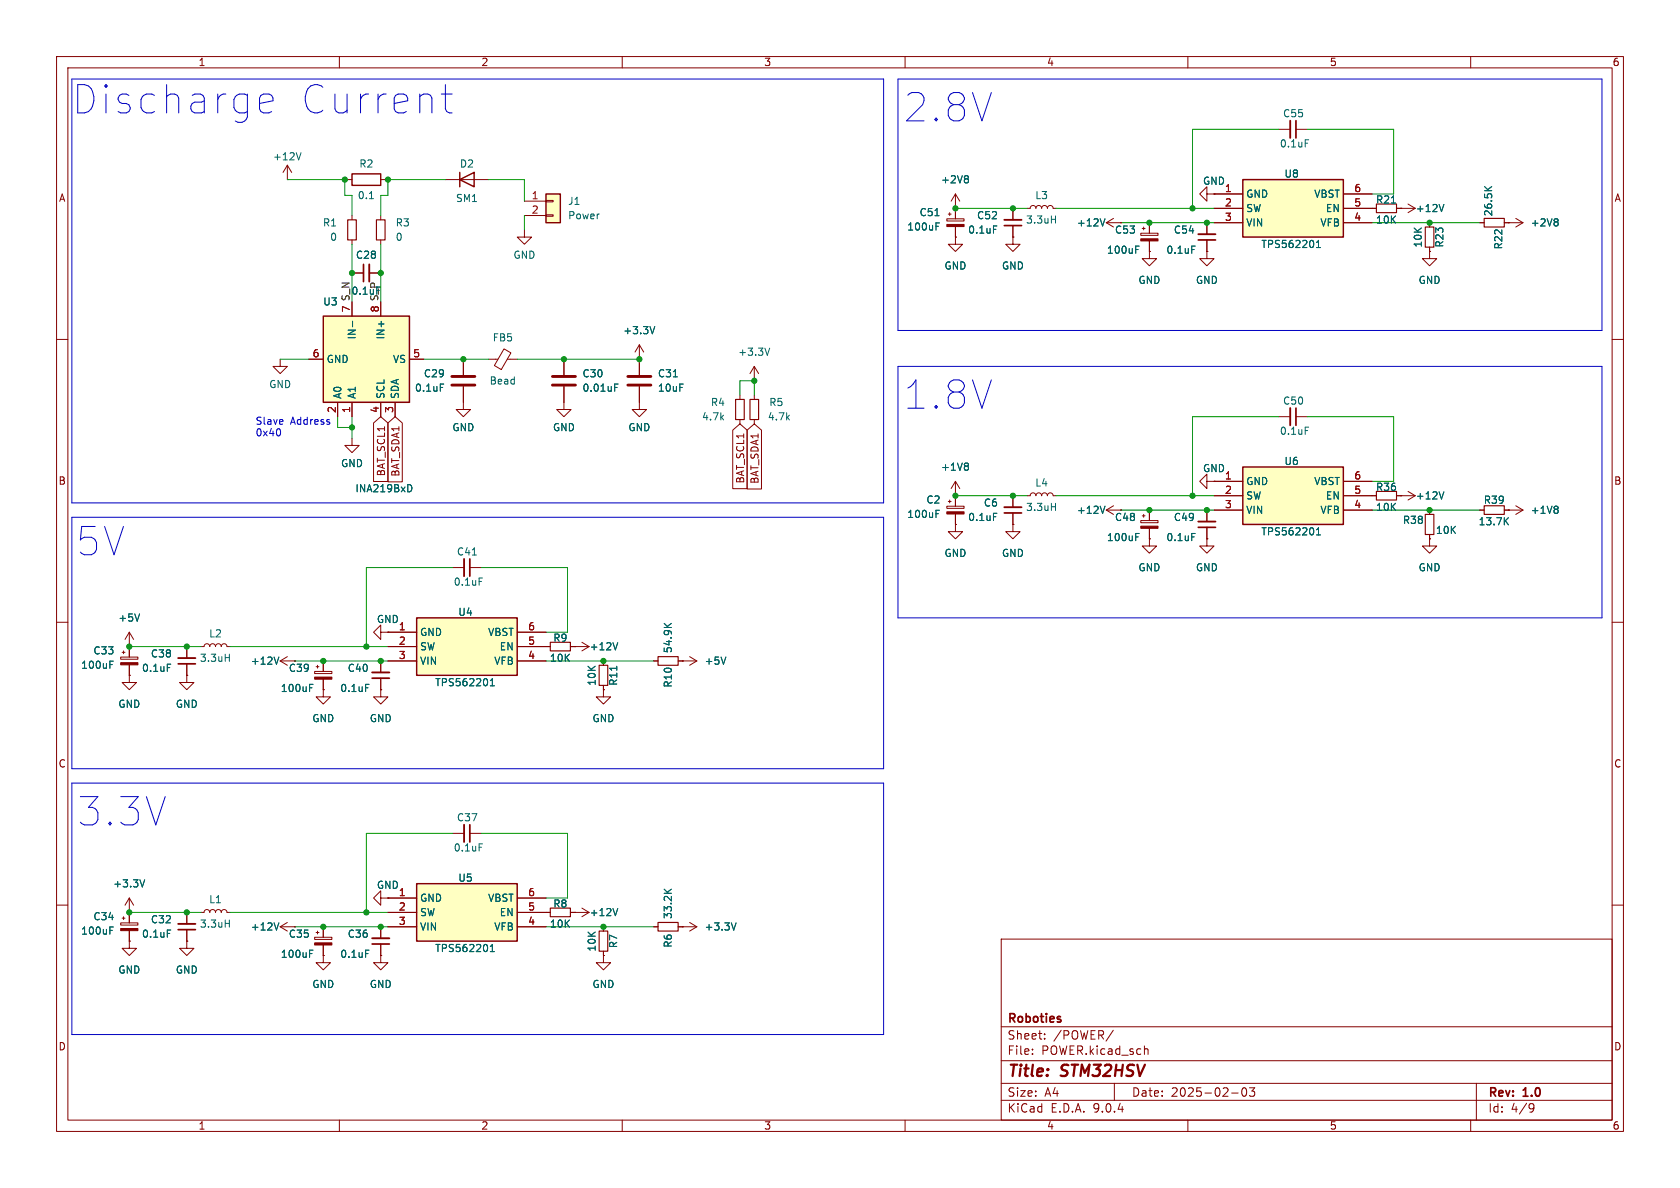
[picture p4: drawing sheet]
<svg xmlns="http://www.w3.org/2000/svg" width="297mm" height="210mm" viewBox="0 0 297 210" stroke-linecap="round" stroke-linejoin="round" font-family="sans-serif">
<g fill="none" stroke="#840000" stroke-width=".18">
<path d="M10 10h277v190h-277zM12 12h273v186h-273zM60 10v2M110 10v2M160 10v2M210 10v2M260 10v2M61 31.8h1.2M67.3 31.8h1.3M247.6 36.8h.1M247.6 36.8h2.6M248.9 36.1l1.3 .7"/>
<path d="M250.2 36.8l-1.3 .8M266.7 39.4h.1M266.7 39.4h2.5M268 38.6l1.2 .8M269.2 39.4l-1.2 .7M10 60h2M226.1 73.7h2M229.1 73.7h2M285 60h2M167.4 89.5h3v.4h-3zM167.6 88.6h.5M167.9 88.4v.5"/>
<path d="M168.9 92.7v1.3h1.3l-1.3 1.3-1.3-1.3h1.3M168.9 92.7h.1M168.9 87.6h.1M168.9 85.1v4.4M168.9 90.9v1.8M168.9 85.1l-.8 1.3M168.9 85.1l.8 1.3M179.1 87.6v2.1M179.1 90.7v2M181.6 87.6h.5l.2-.3 .3-.2 .4 .2 .1 .3 .2-.3 .3-.2 .4 .2 .1 .3 .2-.3 .4-.2 .3 .2 .2 .3 .1-.3 .4-.2 .3 .2 .2 .3h.5M213.4 85.1v-1.3l-1.3 1.3 1.3 1.3v-1.3h1.2M214.6 85.1h.1"/>
<path d="M252.7 95.3v1.2h1.3l-1.3 1.3-1.2-1.3h1.2M252.7 95.3h.1M261.6 90.2h.8M265.9 90.2h3.3M266.7 90.2h.1M268 89.4l1.2 .8M269.2 90.2l-1.2 .7M10 110h2M21.3 116.2h3.1v.3h-3.1zM21.6 115.3h.5M21.8 115.1v.5M22.9 114.3h.1"/>
<path d="M22.9 119.4v1.3h1.2l-1.2 1.2-1.3-1.2h1.3M22.9 119.4h.1M22.9 111.8l-.8 1.2M22.9 111.8l.7 1.2M22.9 111.8v4.4M22.9 117.5v1.9M33 119.4v1.3h1.3l-1.3 1.2-1.3-1.2h1.3M33 119.4h.1M33 114.3v2M33 117.3v2.1M35.6 114.3h.5l.1-.4 .4-.1 .3 .1 .2 .4 .1-.4 .4-.1 .3 .1 .2 .4 .1-.4 .4-.1 .4 .1 .1 .4 .2-.4 .3-.1 .4 .1 .1 .4h.5M49.5 116.8l1.3 .8"/>
<path d="M49.5 116.8h2.6M50.8 116.1l-1.3 .7M52.1 116.8h.1M55.6 118.7h3.1v.4h-3.1zM55.9 117.9h.5M56.1 117.6v.5M57.1 116.8v1.9M67.3 111.8v-1.3l-1.3 1.3 1.3 1.2v-1.2h1.3M67.3 116.8v2.1M67.3 119.9v2M68.6 111.8h.1M285 110h2"/>
<path d="M57.1 121.9v1.3h1.3l-1.3 1.3-1.2-1.3h1.2M57.1 121.9h.1M57.1 120.1v1.8M67.3 121.9v1.3h1.3l-1.3 1.3-1.3-1.3h1.3M67.3 121.9h.1M22.9 158.8v4.3M22.9 158.8l-.8 1.2M22.9 158.8l.7 1.2M67.3 158.8v-1.3l-1.3 1.3 1.3 1.2v-1.2h1.3M68.6 158.8h.1M10 160h2M21.3 163.1h3.1v.4h-3.1z"/>
<path d="M21.6 162.3h.5M21.8 162.1v.5M22.9 161.3h.1M22.9 166.4v1.2h1.2l-1.2 1.3-1.3-1.3h1.3M22.9 166.4h.1M22.9 164.5v1.9M33 166.4v1.2h1.3l-1.3 1.3-1.3-1.3h1.3M33 166.4h.1M33 161.3v2M33 164.3v2.1M35.6 161.3h.5l.1-.4 .4-.1 .3 .1 .2 .4 .1-.4 .4-.1 .3 .1 .2 .4 .1-.4 .4-.1 .4 .1 .1 .4 .2-.4 .3-.1 .4 .1 .1 .4h.5M49.5 163.8l1.3 .8"/>
<path d="M49.5 163.8h2.6M50.8 163.1l-1.3 .7M52.1 163.8h.1M55.6 165.7h3.1v.4h-3.1zM55.9 164.8h.5M56.1 164.6v.5M57.1 168.9v1.3h1.3l-1.3 1.3-1.2-1.3h1.2M57.1 168.9h.1M57.1 163.8v1.9M57.1 167.1v1.8M67.3 168.9v1.3h1.3l-1.3 1.3-1.3-1.3h1.3M67.3 168.9h.1"/>
<path d="M67.3 163.8v2.1M67.3 166.9v2M177 166h108v32h-108zM285 160h2M60 198v2M110 198v2M160 198v2M177 194.5h108M177 191.5h108M177 187.5h108M177 181.5h108M182.5 186.3v.1"/>
<path d="M182.5 185.5v.1M184.7 183.6v.1M184.7 182.8v.1M196.8 182.1l-1.3 2M197 191.5v3M202.4 185.5h.5l.1 .9M210 198v2M217.7 193.2h1.2M219.7 192.4l.2-.1a.81 .81 0 0 1 .6 .6 .81 .81 0 0 1-.3 .8l-.2 .1a.81 .81 0 0 1-.3-1.4zM220.9 192.3h.9l-.5 .6 .4 .1v.7l-.2 .1h-.4l-.2-.1M260 198v2M261 191.5v6.5"/>
<path d="M270.6 195.1l.5 .1a.99 .99 0 0 1-.4 1.4h-.2M271.2 195.7l-.3 .3h-.3"/>
</g>
<path d="M229.1 72.1v3.1M177.5 90.7h3.1M31.5 117.3h3M65.8 119.9h3M31.5 164.3h3M65.8 166.9h3" fill="none" stroke="#840000" stroke-width=".3"/>
<path d="M228.1 72.1v3.1M177.5 89.7h3.1M31.5 116.3h3M65.8 118.9h3M31.5 163.3h3M65.8 165.9h3" fill="none" stroke="#840000" stroke-width=".33"/>
<g fill="none" stroke="#006464" stroke-width=".18">
<path d="M65.3 35.1h.7M255.3 36.1l-.5 1.3M275.2 38.7l.3 .2-.3 .3 .3 .3v.2l-.3 .2M230.8 75.5h.6M165.5 90.8h.4M165.5 90.2h.6M171 81.9l.2 .2-.2 .3 .2 .2v.3l-.2 .2M175.6 90.7h.6M185.9 89.6h.7M186.6 89v1.2M266.1 92.1l.6 .7M266.7 91.5l-.8 .7"/>
<path d="M275.2 89.5l.3 .2-.3 .3 .3 .3v.2l-.3 .2M19.4 117.5h.4M19.4 116.9h.6M24.7 108.5l-.4 1.3M29.6 117.4h.6M39.8 116.2h.7M40.5 115.6v1.3M49.3 116.1l-.4 1.3M54.7 121h.6M54.7 121.6h.5M64.6 121h.6M25.6 155.5l-.4 1.3"/>
<path d="M19.4 164.5h.4M19.4 163.9h.6M29.6 164.4h.6M39.8 163.2h.7M40.5 162.6v1.3M49.3 163.1l-.4 1.3M54.7 168h.6M54.7 168.6h.5M64.6 168h.6"/>
</g>
<g fill="#840000" stroke="#840000" stroke-width=".18">
<path d="M167.4 90.5h3v.4h-3z"/>
<path d="M21.3 117.1h3.1v.4h-3.1z"/>
<path d="M55.6 166.7h3.1v.4h-3.1z"/>
<path d="M21.3 164.1h3.1v.4h-3.1z"/>
<path d="M55.6 119.7h3.1v.4h-3.1z"/>
</g>
<path d="M62.2 30.7h5.1v2.1h-5.1z" fill="none" stroke="#840000" stroke-width=".25"/>
<path d="M262.4 89.4h3.5v1.5h-3.5z" fill="none" stroke="#840000" stroke-width=".2"/>
<path d="M219.7 82.6h17.8v10.1h-17.8z" fill="#ffffc2"/>
<path d="M219.7 82.6h17.8v10.1h-17.8z" fill="none" stroke="#840000" stroke-width=".25"/>
<path d="M50.8 31.8h.1M50.8 29.2l-.8 1.3M50.8 29.2l.8 1.3M50.8 29.2v2.6M214.6 85.1h5.1M214.6 87.6h5.1M214.6 90.2h5.1M237.5 85.1h5.1M237.5 87.6h5.1M237.5 90.2h5.1M106.7 163.8v.8M106.7 168.1v.8" fill="none" stroke="#840000" stroke-width=".18"/>
<path d="M53.2 27l-.4 1.3M232.7 94.6h.8M232.7 93.7l.4-.4v1.3" fill="none" stroke="#006464" stroke-width=".18"/>
<path d="M105.9 164.6h1.5v3.5h-1.5z" fill="none" stroke="#840000" stroke-width=".2"/>
<path d="M73.7 156.2h17.7v10.2h-17.7z" fill="#ffffc2"/>
<path d="M73.7 156.2h17.7v10.2h-17.7z" fill="none" stroke="#840000" stroke-width=".25"/>
<path d="M68.6 158.8h5.1M91.4 158.8h5.1M68.6 161.3h5.1M68.6 163.8h5.1M91.4 161.3h5.1M91.4 163.8h5.1M106.7 168.9v1.3h1.2l-1.2 1.3-1.3-1.3h1.3M106.7 168.9h.1" fill="none" stroke="#840000" stroke-width=".18"/>
<path d="M86.7 168.2h.7M86.7 167.3l.3-.4v1.3" fill="none" stroke="#006464" stroke-width=".18"/>
<path d="M73.7 109.2h17.7v10.2h-17.7z" fill="#ffffc2"/>
<path d="M73.7 109.2h17.7v10.2h-17.7z" fill="none" stroke="#840000" stroke-width=".25"/>
<g fill="none" stroke="#840000" stroke-width=".18">
<path d="M62.2 38.1v.8M67.3 38.1v.8M62.2 48.3h2.1M62.2 42.4v.8M65.3 48.3h2M67.3 42.4v.8M49.5 63.5v1.3h1.3l-1.3 1.2-1.2-1.2h1.2M62.2 77.5v1.2h1.3l-1.3 1.3-1.2-1.3h1.2M213.4 95.3v1.2h1.2l-1.2 1.3-1.3-1.3h1.3M213.4 95.3h.1M68.6 111.8h5.1M68.6 114.3h5.1"/>
<path d="M68.6 116.8h5.1M80 100.3h2M83.1 100.3h2M91.4 111.8h5.1M91.4 114.3h5.9M91.4 116.8h5.1M100.8 114.3h3.3M101.6 114.3h.1M102.9 113.5l1.2 .8M104.1 114.3l-1.2 .8M106.7 116.8v.8M115.6 116.8h.7"/>
<path d="M119.9 116.8h3.3M120.6 116.8h.1M121.9 116.1l1.3 .7M123.2 116.8l-1.3 .8M106.7 121.9v1.3h1.2l-1.2 1.3-1.3-1.3h1.3M106.7 121.9h.1M106.7 121.2v.7M80 147.3h2M83.1 147.3h2M96.5 161.3h.8M100.8 161.3h3.3M101.6 161.3h.1"/>
<path d="M102.9 160.5l1.2 .8M104.1 161.3l-1.2 .8M115.6 163.8h.7M119.9 163.8h3.3M120.6 163.8h.1M121.9 163.1l1.3 .7M123.2 163.8l-1.3 .8"/>
</g>
<g fill="none" stroke="#006464" stroke-width=".18">
<path d="M83.5 98.1h.7M84.7 102.2h.6M109 117.8v.7M109.2 113.6l-.4 1.3M117.4 110.2l.7 .7M118.7 110.2l-.7 .5M128.3 116.1l-.4 1.3M86.7 121.2h.7M86.7 120.3l.3-.3v1.2M84.7 149.2h.6M117.4 157.2l.7 .7M118.7 157.2l-.7 .5"/>
<path d="M109.2 160.6l-.4 1.3M130.1 163.1l-.4 1.3"/>
</g>
<path d="M61.5 38.9h1.5v3.5h-1.5zM66.5 38.9h1.6v3.5h-1.6zM97.3 113.5h3.5v1.6h-3.5zM105.9 117.6h1.5v3.6h-1.5zM116.3 116.1h3.6v1.5h-3.6zM97.3 160.5h3.5v1.6h-3.5zM116.3 163.1h3.6v1.5h-3.6z" fill="none" stroke="#840000" stroke-width=".2"/>
<path d="M64.3 46.7v3.1M83.1 98.8v3.1M83.1 145.8v3" fill="none" stroke="#840000" stroke-width=".3"/>
<path d="M65.3 46.7v3.1M82 98.8v3.1M82 145.8v3" fill="none" stroke="#840000" stroke-width=".33"/>
<path d="M57.1 55.9h15.3v15.2h-15.3z" fill="#ffffc2"/>
<path d="M57.1 55.9h15.3v15.2h-15.3z" fill="none" stroke="#840000" stroke-width=".25"/>
<g fill="none" stroke="#840000" stroke-width=".18">
<path d="M62.2 53.3v2.6M67.3 53.3v2.6M54.6 63.5h2.5M59.7 71.1v2.6M62.2 71.1v2.6M67.3 71.1v2.6M69.8 71.1v2.6M72.4 63.5h2.5M81.9 68.3v4.1h-1.3l1.3 1.3 1.3-1.3h-1.3M81.9 63.5v2.8M86.4 63.5h1.6M89.1 61.7l1.2 .7-1.7 2.9-1.2-.7z"/>
<path d="M89.7 63.5h1.7M99.7 71.1v1.3h-1.3l1.3 1.3 1.3-1.3h-1.3M113 68.3v4.1h-1.2l1.2 1.3 1.3-1.3h-1.3M113 63.5v2.8M133.3 67.3h.1M133.3 64.8l-.7 1.2M133.3 64.8l.8 1.2M133.3 64.8v2.5M133.3 69.9v.7M133.3 74.2v.7"/>
</g>
<path d="M62.3 56.8v1M77.8 67.9h.6M119 66.6h.8M136.1 61.5l-.5 1.3M72.4 85.7a.68 .68 0 0 1 .4 .6 .68 .68 0 0 1-.4 .6" fill="none" stroke="#006464" stroke-width=".18"/>
<path d="M79.9 66.5h4M79.9 68.1h4M111 66.5h4.1M111 68.1h4.1" fill="none" stroke="#840000" stroke-width=".51"/>
<path d="M132.6 70.6h1.5v3.6h-1.5z" fill="none" stroke="#840000" stroke-width=".2"/>
<path d="M219.7 31.8h17.8v10.1h-17.8z" fill="#ffffc2"/>
<path d="M219.7 31.8h17.8v10.1h-17.8z" fill="none" stroke="#840000" stroke-width=".25"/>
<path d="M213.4 34.3v-1.3l-1.3 1.3 1.3 1.3v-1.3h1.2M214.6 34.3h.1M214.6 34.3h5.1M214.6 36.8h5.1M214.6 39.4h5.1M237.5 34.3h5.1M237.5 36.8h5.1M237.5 39.4h5.1M92.7 40.6v1.3h-1.3l1.3 1.3 1.3-1.3h-1.3" fill="none" stroke="#840000" stroke-width=".18"/>
<path d="M232.7 43.8h.8M232.7 42.9l.4-.4v1.3" fill="none" stroke="#006464" stroke-width=".18"/>
<path d="M96.5 34.3h2.6v5.1h-2.6z" fill="#ffffc2"/>
<path d="M81.3 31.8l2.5-1.3v2.5zM81.3 30.5v2.5M96.5 34.3h2.6v5.1h-2.6z" fill="none" stroke="#840000" stroke-width=".25"/>
<g fill="none" stroke="#840000" stroke-width=".18">
<path d="M78.7 31.8h7.7M92.7 35.6h3.8M92.7 38.1h3.8M96.5 35.4h1.3v.3h-1.3zM96.5 38h1.3v.2h-1.3zM167.4 38.7h3v.4h-3zM167.6 37.8h.5M167.9 37.6v.5M168.9 36.8h.1M168.9 34.3l-.8 1.3M168.9 34.3l.8 1.3M168.9 34.3v4.4"/>
<path d="M179.1 36.8v2.1M179.1 39.9v2M181.6 36.8h.5l.2-.3 .3-.2 .4 .2 .1 .3 .2-.3 .3-.2 .4 .2 .1 .3 .2-.3 .4-.2 .3 .2 .2 .3 .1-.3 .4-.2 .3 .2 .2 .3h.5M195.6 39.4l1.2 .7M195.6 39.4h2.5M196.8 38.6l-1.2 .8M198.1 39.4h.1M203.2 39.4v1.8M213.4 39.4v2M214.6 34.3h.1M214.6 36.8h5.1M214.6 39.4h5.1"/>
<path d="M214.6 34.3h5.1M226.1 22.9h2M229.1 22.9h2M237.5 36.8h5.8M237.5 39.4h5.1M237.5 34.3h5.1M246.9 36.8h.7M247.6 36.8h.1M252.7 39.4v.7M261.6 39.4h.8M265.9 39.4h.8M266.7 39.4h.1"/>
<path d="M62.2 53.3v2.6M62.2 48.3h2.1M65.3 48.3h2M67.3 53.3v2.6M168.9 41.9v1.3h1.3l-1.3 1.3-1.3-1.3h1.3M168.9 41.9h.1M168.9 40.1v1.8M179.1 41.9v1.3h1.2l-1.2 1.3-1.3-1.3h1.3M179.1 41.9h.1M201.7 41.2h3v.4h-3zM201.9 40.4h.5M202.2 40.1v.5"/>
<path d="M203.2 44.5v1.2h1.3l-1.3 1.3-1.3-1.3h1.3M203.2 44.5h.1M203.2 42.6v1.9M213.4 44.5v1.2h1.2l-1.2 1.3-1.3-1.3h1.3M213.4 44.5h.1M213.4 42.4v2.1M252.7 44.5v1.2h1.3l-1.3 1.3-1.2-1.3h1.2M252.7 44.5h.1M252.7 43.7v.8M54.6 63.5h2.5M59.7 71.1v2.6M62.2 71.1v2.6"/>
<path d="M66 74.8l1.3-1.1 1.3 1.1v10.3h-2.6zM67.3 71.1v2.6M68.6 74.8l1.2-1.1 1.3 1.1v10.4h-2.5zM69.8 71.1v2.6M72.4 63.5h2.5M81.9 63.5v2.8M81.9 68.3v2.8M99.7 63.5v2.8M99.7 68.3v2.8M113 63.5h.1M113 61l-.7 1.2M113 61l.8 1.2"/>
<path d="M113 61v5.3M113 68.3v2.8M129.5 76l1.3-1.1 1.3 1.1v10.4h-2.6zM130.8 69.9v.7M130.8 74.2v.7M132.1 76l1.2-1.1 1.3 1.1v10.4h-2.5zM168.9 87.6h.1M168.9 92.7h.1M168.9 87.6v1.9M168.9 90.9v1.8M179.1 92.7v1.3h1.2l-1.2 1.3-1.3-1.3h1.3M179.1 92.7h.1"/>
<path d="M179.1 87.6v2.1M179.1 90.7v2M195.6 90.2l1.2 .7M195.6 90.2h2.5M196.8 89.4l-1.2 .8M198.1 90.2h.1M201.7 92h3v.4h-3zM201.9 91.2h.5M202.2 90.9v.5M203.2 95.3v1.2h1.3l-1.3 1.3-1.3-1.3h1.3M203.2 95.3h.1M203.2 90.2v1.8"/>
<path d="M203.2 93.4v1.9M213.4 95.3h.1M213.4 90.2v2M213.4 93.2v2.1M214.6 85.1h.1M214.6 87.6h5.1M214.6 90.2h5.1M214.6 85.1h5.1M237.5 87.6h5.8M237.5 90.2h5.1M237.5 85.1h5.1M246.9 87.6h3.3"/>
<path d="M247.6 87.6h.1M248.9 86.9l1.3 .7M250.2 87.6l-1.3 .8M252.7 95.3h.1M252.7 90.2v.7M252.7 94.5v.8M261.6 90.2h.8M265.9 90.2h.8M266.7 90.2h.1M22.9 114.3h.1M22.9 119.4h.1M22.9 114.3v1.9"/>
<path d="M22.9 117.5v1.9M33 119.4h.1M33 114.3v2M33 117.3v2.1M52.1 116.8h.1M57.1 116.8v1.9M67.3 116.8v2.1M67.3 119.9v2M68.6 111.8h.1M68.6 114.3h5.1M68.6 116.8h5.1M68.6 111.8h5.1"/>
<path d="M91.4 114.3h5.9M91.4 116.8h5.1M91.4 111.8h5.1M100.8 114.3h.8M101.6 114.3h.1M106.7 116.8v.8M115.6 116.8h.7M119.9 116.8h.7M120.6 116.8h.1M57.1 121.9h.1M57.1 120.1v1.8M67.3 121.9h.1"/>
<path d="M106.7 121.9h.1M106.7 121.2v.7M68.6 158.8h.1M68.6 158.8h5.1M91.4 158.8h5.1M22.9 161.3h.1M22.9 166.4h.1M22.9 161.3v1.8M22.9 164.5v1.9M33 166.4h.1M33 161.3v2M33 164.3v2.1"/>
<path d="M52.1 163.8h.1M57.1 168.9h.1M57.1 163.8v1.9M57.1 167.1v1.8M67.3 168.9h.1M67.3 163.8v2.1M67.3 166.9v2M68.6 163.8h5.1M68.6 161.3h5.1M91.4 163.8h5.1M91.4 161.3h5.9M100.8 161.3h.8"/>
<path d="M101.6 161.3h.1M106.7 168.9h.1M106.7 163.8v.8M106.7 168.1v.8M115.6 163.8h.7M119.9 163.8h.7M120.6 163.8h.1"/>
</g>
<path d="M177.5 39.9h3.1M229.1 21.3v3.1M211.8 42.4h3.1M211.8 93.2h3.1" fill="none" stroke="#840000" stroke-width=".3"/>
<path d="M177.5 38.9h3.1M228.1 21.3v3.1M211.8 41.4h3.1M211.8 92.2h3.1" fill="none" stroke="#840000" stroke-width=".33"/>
<g fill="none" stroke="#006464" stroke-width=".18">
<path d="M165.3 38.1h.7M165.5 39.4h.6M171 31.1l.2 .2-.2 .3 .2 .2v.3l-.2 .2M175.6 39.9h.6M185.9 38.8h.7M186.6 38.2v1.2M195.3 38.7l-.4 1.2M230.8 24.7h.6M246 35.9h.7M255.3 36.1l-.5 1.3M262.5 33l.7 .7M263.7 33l-.7 .5"/>
<path d="M275.2 38.7l.3 .2-.3 .3 .3 .3v.2l-.3 .2M62.3 56.8v1M115.8 57.7l-.5 1.3M165.5 40h.4M200.8 43.5h.6M200.8 44.1h.4M210.7 43.5h.6M232.7 43.8h.8M232.7 42.9l.4-.4v1.3M77.8 67.9h.6M108.7 68.5h.4M108.7 67.9h.6"/>
<path d="M119 66.6h.8M72.4 85.7a.68 .68 0 0 1 .4 .6 .68 .68 0 0 1-.4 .6M165.5 90.8h.4M165.5 90.2h.6M171 81.9l.2 .2-.2 .3 .2 .2v.3l-.2 .2M175.6 90.7h.6M195.3 89.5l-.4 1.2M200.8 94.9h.4M200.8 94.3h.6M210.7 94.3h.6M232.7 93.7l.4-.4v1.3M232.7 94.6h.8"/>
<path d="M255.3 86.9l-.5 1.3M266.1 92.1l.6 .7M266.7 91.5l-.8 .7M275.2 89.5l.3 .2-.3 .3 .3 .3v.2l-.3 .2M19.4 117.5h.4M19.4 116.9h.6M24.7 108.5l-.4 1.3M29.6 117.4h.6M49.3 116.1l-.4 1.3M109 117.8v.7M109.2 113.6l-.4 1.3M117.4 110.2l.7 .7"/>
<path d="M118.7 110.2l-.7 .5M128.3 116.1l-.4 1.3M54.7 121.6h.5M54.7 121h.6M64.6 121h.6M86.7 121.2h.7M86.7 120.3l.3-.3v1.2M25.6 155.5l-.4 1.3M117.4 157.2l.7 .7M118.7 157.2l-.7 .5M19.4 164.5h.4M19.4 163.9h.6"/>
<path d="M29.6 164.4h.6M49.3 163.1l-.4 1.3M54.7 168h.6M54.7 168.6h.5M64.6 168h.6M86.7 167.3l.3-.4v1.3M86.7 168.2h.7M109.2 160.6l-.4 1.3M130.1 163.1l-.4 1.3"/>
</g>
<path d="M243.3 36.1h3.6v1.5h-3.6zM262.4 38.6h3.5v1.5h-3.5zM252 40.1h1.5v3.6h-1.5zM130 70.6h1.6v3.6h-1.6zM243.3 86.9h3.6v1.5h-3.6zM252 90.9h1.5v3.6h-1.5z" fill="none" stroke="#840000" stroke-width=".2"/>
<g fill="#840000" stroke="#840000" stroke-width=".18">
<path d="M167.4 39.7h3v.4h-3z"/>
<path d="M201.7 42.2h3v.4h-3z"/>
<path d="M201.7 93h3v.4h-3z"/>
</g>
<path d="M97.7 66.5h4M97.7 68.1h4" fill="none" stroke="#840000" stroke-width=".51"/>
<path d="M12.7 14h143.5v74.9h-143.5zM45.9 19.2l.2 .5 .5 .3h.9l.5-.3M45.9 17.3l.2-.4 .5-.3h.9l.5 .3 .3 .4v.5l-2.4 .5M78 16.6h1.9M78.7 15v4.2l.3 .5 .5 .3h.4M158.7 14h124.5v44.4h-124.5zM49.4 75.8l.2 .5-.2 .7M158.7 64.8h124.5v44.4h-124.5zM12.7 91.4h143.5v44.5h-143.5zM12.7 138.4h143.5v44.5h-143.5z" fill="none" stroke="#0000c2" stroke-width=".18"/>
<g fill="none" stroke="#009600" stroke-width=".18">
<path d="M50.8 31.8h10.2v2.7h1.2v3.6M78.7 31.8h-10.1v2.7h-1.3v3.6M86.4 31.8h6.3v3.8M92.7 38.1v2.5M168.9 36.8h12.7M186.7 36.8h27.9M198.1 39.4h16.5M226.1 22.9h-15.3v13.9M231.1 22.9h15.3v11.4h-3.8M242.6 39.4h19M62.2 43.2v10.1M67.3 43.2v10.1"/>
<path d="M49.5 63.5h5.1M59.7 73.7v1.9h2.5M62.2 73.7v3.8M74.9 63.5h11.5M91.4 63.5h21.6M130.8 69.9v-2.6h2.5v2.6M226.1 73.7h-15.3v13.9M231.1 73.7h15.3v11.4h-3.8M168.9 87.6h12.7M186.7 87.6h27.9M198.1 90.2h16.5M242.6 90.2h19"/>
<path d="M22.9 114.3h12.7M40.6 114.3h28M52.1 116.8h16.5M80 100.3h-15.2v14M85.1 100.3h15.2v11.5h-3.8M96.5 116.8h19.1M80 147.3h-15.2v14M85.1 147.3h15.2v11.5h-3.8M22.9 161.3h12.7M40.6 161.3h28M52.1 163.8h16.5M96.5 163.8h19.1"/>
</g>
<g fill="#009600" stroke="#009600" stroke-width=".18">
<circle cx="22.9" cy="114.3" r=".46"/>
<circle cx="33" cy="114.3" r=".46"/>
<circle cx="33" cy="161.3" r=".46"/>
<circle cx="22.9" cy="161.3" r=".46"/>
<circle cx="57.1" cy="163.8" r=".46"/>
<circle cx="168.9" cy="36.8" r=".46"/>
<circle cx="179.1" cy="36.8" r=".46"/>
<circle cx="168.9" cy="87.6" r=".46"/>
<circle cx="179.1" cy="87.6" r=".46"/>
<circle cx="203.2" cy="90.2" r=".46"/>
<circle cx="210.8" cy="87.6" r=".46"/>
<circle cx="203.2" cy="39.4" r=".46"/>
<circle cx="133.3" cy="67.3" r=".46"/>
<circle cx="62.2" cy="48.3" r=".46"/>
<circle cx="67.3" cy="48.3" r=".46"/>
<circle cx="62.2" cy="75.6" r=".46"/>
<circle cx="57.1" cy="116.8" r=".46"/>
<circle cx="213.4" cy="39.4" r=".46"/>
<circle cx="210.8" cy="36.8" r=".46"/>
<circle cx="252.7" cy="39.4" r=".46"/>
<circle cx="99.7" cy="63.5" r=".46"/>
<circle cx="113" cy="63.5" r=".46"/>
<circle cx="68.6" cy="31.8" r=".46"/>
<circle cx="61" cy="31.8" r=".46"/>
<circle cx="81.9" cy="63.5" r=".46"/>
<circle cx="67.3" cy="163.8" r=".46"/>
<circle cx="106.7" cy="163.8" r=".46"/>
<circle cx="67.3" cy="116.8" r=".46"/>
<circle cx="64.8" cy="114.3" r=".46"/>
<circle cx="64.8" cy="161.3" r=".46"/>
<circle cx="106.7" cy="116.8" r=".46"/>
<circle cx="213.4" cy="90.2" r=".46"/>
<circle cx="252.7" cy="90.2" r=".46"/>
</g>
<g font-size="7" fill="#0000c2">
<text x="12.4" y="20.6">Discharge</text>
<text x="52.4" y="20.6">Current</text>
<text x="159.8" y="21.8">2.8V</text>
<text x="159.8" y="72.6">1.8V</text>
<text x="13.5" y="98.5">5V</text>
<text x="13.8" y="146.2">3.3V</text>
</g>
<g font-size="2.8" fill="#840000">
<text x="178" y="190.9">Title:</text>
<text x="187.7" y="190.9">STM32HSV</text>
</g>
<g font-size="2.1" fill="#840000">
<text x="178" y="184">Sheet:</text>
<text x="178" y="181.2">Roboties</text>
<text x="186.2" y="184">/POWER/</text>
<text x="178" y="186.7">File:</text>
<text x="184.1" y="186.7">POWER.kicad_sch</text>
<text x="178" y="196.9">KiCad</text>
<text x="178" y="194.1">Size:</text>
<text x="184.7" y="194.1">A4</text>
<text x="185.7" y="196.9">E.D.A.</text>
<text x="193.3" y="196.9">9.0.4</text>
<text x="200" y="194.1">Date:</text>
<text x="207" y="194.1">2025-02-03</text>
<text x="263" y="194.3">Rev:</text>
<text x="263" y="196.9">Id:</text>
<text x="267.1" y="196.9">4/9</text>
<text x="269.4" y="194.3">1.0</text>
</g>
<g font-size="1.8" fill="#840000">
<text x="35" y="11.9">1</text>
<text x="85" y="11.9">2</text>
<text x="135" y="11.9">3</text>
<text x="185" y="11.9">4</text>
<text x="235" y="11.9">5</text>
<text x="285" y="11.9">6</text>
<text x="10.3" y="35.9">A</text>
<text x="285.3" y="35.9">A</text>
<text x="10.3" y="85.9">B</text>
<text x="68.3" y="84.3" transform="rotate(-90 68.3 84.3)">BAT_SCL1</text>
<text x="70.8" y="84.4" transform="rotate(-90 70.8 84.4)">BAT_SDA1</text>
<text x="131.8" y="85.6" transform="rotate(-90 131.8 85.6)">BAT_SCL1</text>
<text x="134.3" y="85.6" transform="rotate(-90 134.3 85.6)">BAT_SDA1</text>
<text x="285.3" y="85.9">B</text>
<text x="10.3" y="135.9">C</text>
<text x="285.3" y="135.9">C</text>
<text x="10.3" y="185.9">D</text>
<text x="285.3" y="185.9">D</text>
<text x="35" y="199.9">1</text>
<text x="85" y="199.9">2</text>
<text x="135" y="199.9">3</text>
<text x="185" y="199.9">4</text>
<text x="235" y="199.9">5</text>
<text x="285" y="199.9">6</text>
</g>
<g font-size="1.8" fill="#006464">
<text x="226.7" y="20.9">C55</text>
<text x="48.2" y="28.5">+12V</text>
<text x="63.4" y="29.8">R2</text>
<text x="81.2" y="29.8">D2</text>
<text x="226.2" y="26.3">0.1uF</text>
<text x="63.2" y="35.4">0.1</text>
<text x="80.5" y="35.9">SM1</text>
<text x="166.3" y="32.6">+2V8</text>
<text x="182.9" y="35.4">L3</text>
<text x="212.6" y="32.9">GND</text>
<text x="216.5" y="34">1</text>
<text x="220.2" y="35.2">GND</text>
<text x="227" y="31.6">U8</text>
<text x="232.2" y="35.2">VBST</text>
<text x="57" y="40.2">R1</text>
<text x="69.9" y="40.2">R3</text>
<text x="100.3" y="36.4">J1</text>
<text x="100.3" y="39">Power</text>
<text x="160.3" y="41">100uF</text>
<text x="162.5" y="38.4">C51</text>
<text x="171.1" y="41.5">0.1uF</text>
<text x="172.6" y="39">C52</text>
<text x="181.3" y="39.7">3.3uH</text>
<text x="190.3" y="40.2">+12V</text>
<text x="197" y="41.5">C53</text>
<text x="207.4" y="41.5">C54</text>
<text x="220.2" y="37.7">SW</text>
<text x="220.2" y="40.2">VIN</text>
<text x="233.3" y="40.2">VFB</text>
<text x="234.3" y="37.7">EN</text>
<text x="243.2" y="36.2">R21</text>
<text x="243.2" y="39.7">10K</text>
<text x="250.2" y="37.7">+12V</text>
<text x="264" y="38.3" transform="rotate(-90 264 38.3)">26.5K</text>
<text x="270.5" y="40.2">+2V8</text>
<text x="58.3" y="42.8">0</text>
<text x="62.8" y="45.9">C28</text>
<text x="69.9" y="42.8">0</text>
<text x="90.7" y="45.9">GND</text>
<text x="166.9" y="47.9">GND</text>
<text x="177" y="47.9">GND</text>
<text x="195.6" y="45.1">100uF</text>
<text x="206.1" y="45.1">0.1uF</text>
<text x="222.9" y="44">TPS562201</text>
<text x="251.6" y="43.9" transform="rotate(-90 251.6 43.9)">10K</text>
<text x="255.4" y="43.9" transform="rotate(-90 255.4 43.9)">R23</text>
<text x="265.8" y="44.2" transform="rotate(-90 265.8 44.2)">R22</text>
<text x="62" y="52.3">0.1uF</text>
<text x="201.2" y="50.4">GND</text>
<text x="211.3" y="50.4">GND</text>
<text x="250.7" y="50.4">GND</text>
<text x="57" y="54.2">U3</text>
<text x="67.1" y="55.3" transform="rotate(-90 67.1 55.3)">8 S_P</text>
<text x="110.1" y="59.3">+3.3V</text>
<text x="57.7" y="64.4">GND</text>
<text x="63.1" y="60.1" transform="rotate(-90 63.1 60.1)">IN-</text>
<text x="68.2" y="60.1" transform="rotate(-90 68.2 60.1)">IN+</text>
<text x="69.4" y="64.4">VS</text>
<text x="87" y="60.6">FB5</text>
<text x="130.4" y="63.1">+3.3V</text>
<text x="47.5" y="68.8">GND</text>
<text x="60.6" y="70.6" transform="rotate(-90 60.6 70.6)">A0</text>
<text x="63.1" y="70.6" transform="rotate(-90 63.1 70.6)">A1</text>
<text x="68.2" y="70.6" transform="rotate(-90 68.2 70.6)">SCL</text>
<text x="70.7" y="70.6" transform="rotate(-90 70.7 70.6)">SDA</text>
<text x="73.3" y="69.4">0.1uF</text>
<text x="74.8" y="66.9">C29</text>
<text x="86.5" y="68.2">Bead</text>
<text x="102.9" y="69.4">0.01uF</text>
<text x="102.9" y="66.9">C30</text>
<text x="116.2" y="66.9">C31</text>
<text x="116.2" y="69.4">10uF</text>
<text x="125.6" y="72">R4</text>
<text x="135.9" y="72">R5</text>
<text x="226.7" y="71.7">C50</text>
<text x="79.9" y="76.4">GND</text>
<text x="97.7" y="76.4">GND</text>
<text x="111" y="76.4">GND</text>
<text x="124" y="74.5">4.7k</text>
<text x="135.6" y="74.5">4.7k</text>
<text x="226.2" y="77.1">0.1uF</text>
<text x="60.2" y="82.8">GND</text>
<text x="166.3" y="83.4">+1V8</text>
<text x="212.6" y="83.7">GND</text>
<text x="227" y="82.4">U6</text>
<text x="62.7" y="87.2">INA219BxD</text>
<text x="163.7" y="89.2">C2</text>
<text x="173.8" y="89.8">C6</text>
<text x="182.9" y="86.2">L4</text>
<text x="216.5" y="84.8">1</text>
<text x="220.2" y="86">GND</text>
<text x="220.2" y="88.5">SW</text>
<text x="232.2" y="86">VBST</text>
<text x="234.3" y="88.5">EN</text>
<text x="243.2" y="87">R36</text>
<text x="250.2" y="88.5">+12V</text>
<text x="262.2" y="89.3">R39</text>
<text x="160.3" y="91.8">100uF</text>
<text x="171.1" y="92.3">0.1uF</text>
<text x="181.3" y="90.5">3.3uH</text>
<text x="190.3" y="91">+12V</text>
<text x="195.6" y="95.9">100uF</text>
<text x="197" y="92.3">C48</text>
<text x="206.1" y="95.9">0.1uF</text>
<text x="207.4" y="92.3">C49</text>
<text x="220.2" y="91">VIN</text>
<text x="222.9" y="94.8">TPS562201</text>
<text x="233.3" y="91">VFB</text>
<text x="243.2" y="90.5">10K</text>
<text x="247.9" y="92.8">R38</text>
<text x="253.8" y="94.6">10K</text>
<text x="261.3" y="93.1">13.7K</text>
<text x="270.5" y="91">+1V8</text>
<text x="80.7" y="98.4">C41</text>
<text x="166.9" y="98.7">GND</text>
<text x="177" y="98.7">GND</text>
<text x="201.2" y="101.2">GND</text>
<text x="211.3" y="101.2">GND</text>
<text x="250.7" y="101.2">GND</text>
<text x="80.1" y="103.7">0.1uF</text>
<text x="20.8" y="110.1">+5V</text>
<text x="36.9" y="112.9">L2</text>
<text x="66.5" y="110.3">GND</text>
<text x="74.2" y="112.6">GND</text>
<text x="80.9" y="109.1">U4</text>
<text x="86.2" y="112.6">VBST</text>
<text x="97.7" y="113.6">R9</text>
<text x="14.2" y="118.4">100uF</text>
<text x="16.4" y="115.9">C33</text>
<text x="25" y="119">0.1uF</text>
<text x="26.6" y="116.4">C38</text>
<text x="35.2" y="117.2">3.3uH</text>
<text x="44.2" y="117.7">+12V</text>
<text x="51" y="119">C39</text>
<text x="61.4" y="119">C40</text>
<text x="74.2" y="115.2">SW</text>
<text x="74.2" y="117.7">VIN</text>
<text x="87.3" y="117.7">VFB</text>
<text x="88.2" y="115.2">EN</text>
<text x="97.1" y="117.2">10K</text>
<text x="104.1" y="115.2">+12V</text>
<text x="119" y="115.6" transform="rotate(-90 119 115.6)">54.9K</text>
<text x="124.5" y="117.7">+5V</text>
<text x="20.8" y="125.3">GND</text>
<text x="31" y="125.3">GND</text>
<text x="49.5" y="122.5">100uF</text>
<text x="60.1" y="122.5">0.1uF</text>
<text x="76.8" y="121.5">TPS562201</text>
<text x="105.5" y="121.3" transform="rotate(-90 105.5 121.3)">10K</text>
<text x="109.3" y="121.3" transform="rotate(-90 109.3 121.3)">R11</text>
<text x="119" y="121.7" transform="rotate(-90 119 121.7)">R10</text>
<text x="55.1" y="127.9">GND</text>
<text x="65.3" y="127.9">GND</text>
<text x="104.6" y="127.9">GND</text>
<text x="80.7" y="145.4">C37</text>
<text x="80.1" y="150.7">0.1uF</text>
<text x="19.9" y="157.1">+3.3V</text>
<text x="36.9" y="159.9">L1</text>
<text x="66.5" y="157.3">GND</text>
<text x="74.2" y="159.6">GND</text>
<text x="80.9" y="156.1">U5</text>
<text x="86.2" y="159.6">VBST</text>
<text x="97.7" y="160.6">R8</text>
<text x="14.2" y="165.4">100uF</text>
<text x="16.4" y="162.9">C34</text>
<text x="25" y="166">0.1uF</text>
<text x="26.6" y="163.4">C32</text>
<text x="35.2" y="164.2">3.3uH</text>
<text x="44.2" y="164.7">+12V</text>
<text x="51" y="166">C35</text>
<text x="61.4" y="166">C36</text>
<text x="74.2" y="162.2">SW</text>
<text x="74.2" y="164.7">VIN</text>
<text x="87.3" y="164.7">VFB</text>
<text x="88.2" y="162.2">EN</text>
<text x="97.1" y="164.2">10K</text>
<text x="104.1" y="162.2">+12V</text>
<text x="109.3" y="167.7" transform="rotate(-90 109.3 167.7)">R7</text>
<text x="119" y="167.6" transform="rotate(-90 119 167.6)">R6</text>
<text x="119" y="162.6" transform="rotate(-90 119 162.6)">33.2K</text>
<text x="124.5" y="164.7">+3.3V</text>
<text x="20.8" y="172.3">GND</text>
<text x="31" y="172.3">GND</text>
<text x="49.5" y="169.5">100uF</text>
<text x="60.1" y="169.5">0.1uF</text>
<text x="76.8" y="168.5">TPS562201</text>
<text x="105.5" y="168.3" transform="rotate(-90 105.5 168.3)">10K</text>
<text x="55.1" y="174.9">GND</text>
<text x="65.3" y="174.9">GND</text>
<text x="104.6" y="174.9">GND</text>
</g>
<g font-size="1.8" fill="#a90000">
<text x="93.9" y="35.3">1</text>
<text x="239.3" y="34">6</text>
<text x="93.9" y="37.8">2</text>
<text x="216.5" y="36.6">2</text>
<text x="216.5" y="39.1">3</text>
<text x="239.3" y="36.6">5</text>
<text x="239.3" y="39.1">4</text>
<text x="62" y="55.3" transform="rotate(-90 62 55.3)">7</text>
<text x="67.1" y="55.3" transform="rotate(-90 67.1 55.3)">8</text>
<text x="55.2" y="63.2">6</text>
<text x="73" y="63.2">5</text>
<text x="59.4" y="73.1" transform="rotate(-90 59.4 73.1)">2</text>
<text x="62" y="73.1" transform="rotate(-90 62 73.1)">1</text>
<text x="67.1" y="73.1" transform="rotate(-90 67.1 73.1)">4</text>
<text x="69.6" y="73.1" transform="rotate(-90 69.6 73.1)">3</text>
<text x="216.5" y="87.4">2</text>
<text x="216.5" y="89.9">3</text>
<text x="239.3" y="84.8">6</text>
<text x="239.3" y="87.4">5</text>
<text x="239.3" y="89.9">4</text>
<text x="70.4" y="111.5">1</text>
<text x="93.3" y="111.5">6</text>
<text x="70.4" y="114">2</text>
<text x="70.4" y="116.6">3</text>
<text x="93.3" y="114">5</text>
<text x="93.3" y="116.6">4</text>
<text x="70.4" y="158.5">1</text>
<text x="70.4" y="161">2</text>
<text x="93.3" y="158.5">6</text>
<text x="93.3" y="161">5</text>
<text x="70.4" y="163.6">3</text>
<text x="93.3" y="163.6">4</text>
</g>
<text font-size="1.8" fill="#0f0f0f" x="62" y="55.3" transform="rotate(-90 62 55.3)">7 S_N</text>
<g font-size="1.8" fill="#0000c2">
<text x="45.1" y="75.2">Slave</text>
<text x="45.1" y="77.2">0x40</text>
<text x="51.3" y="75.2">Address</text>
</g>
</svg>
